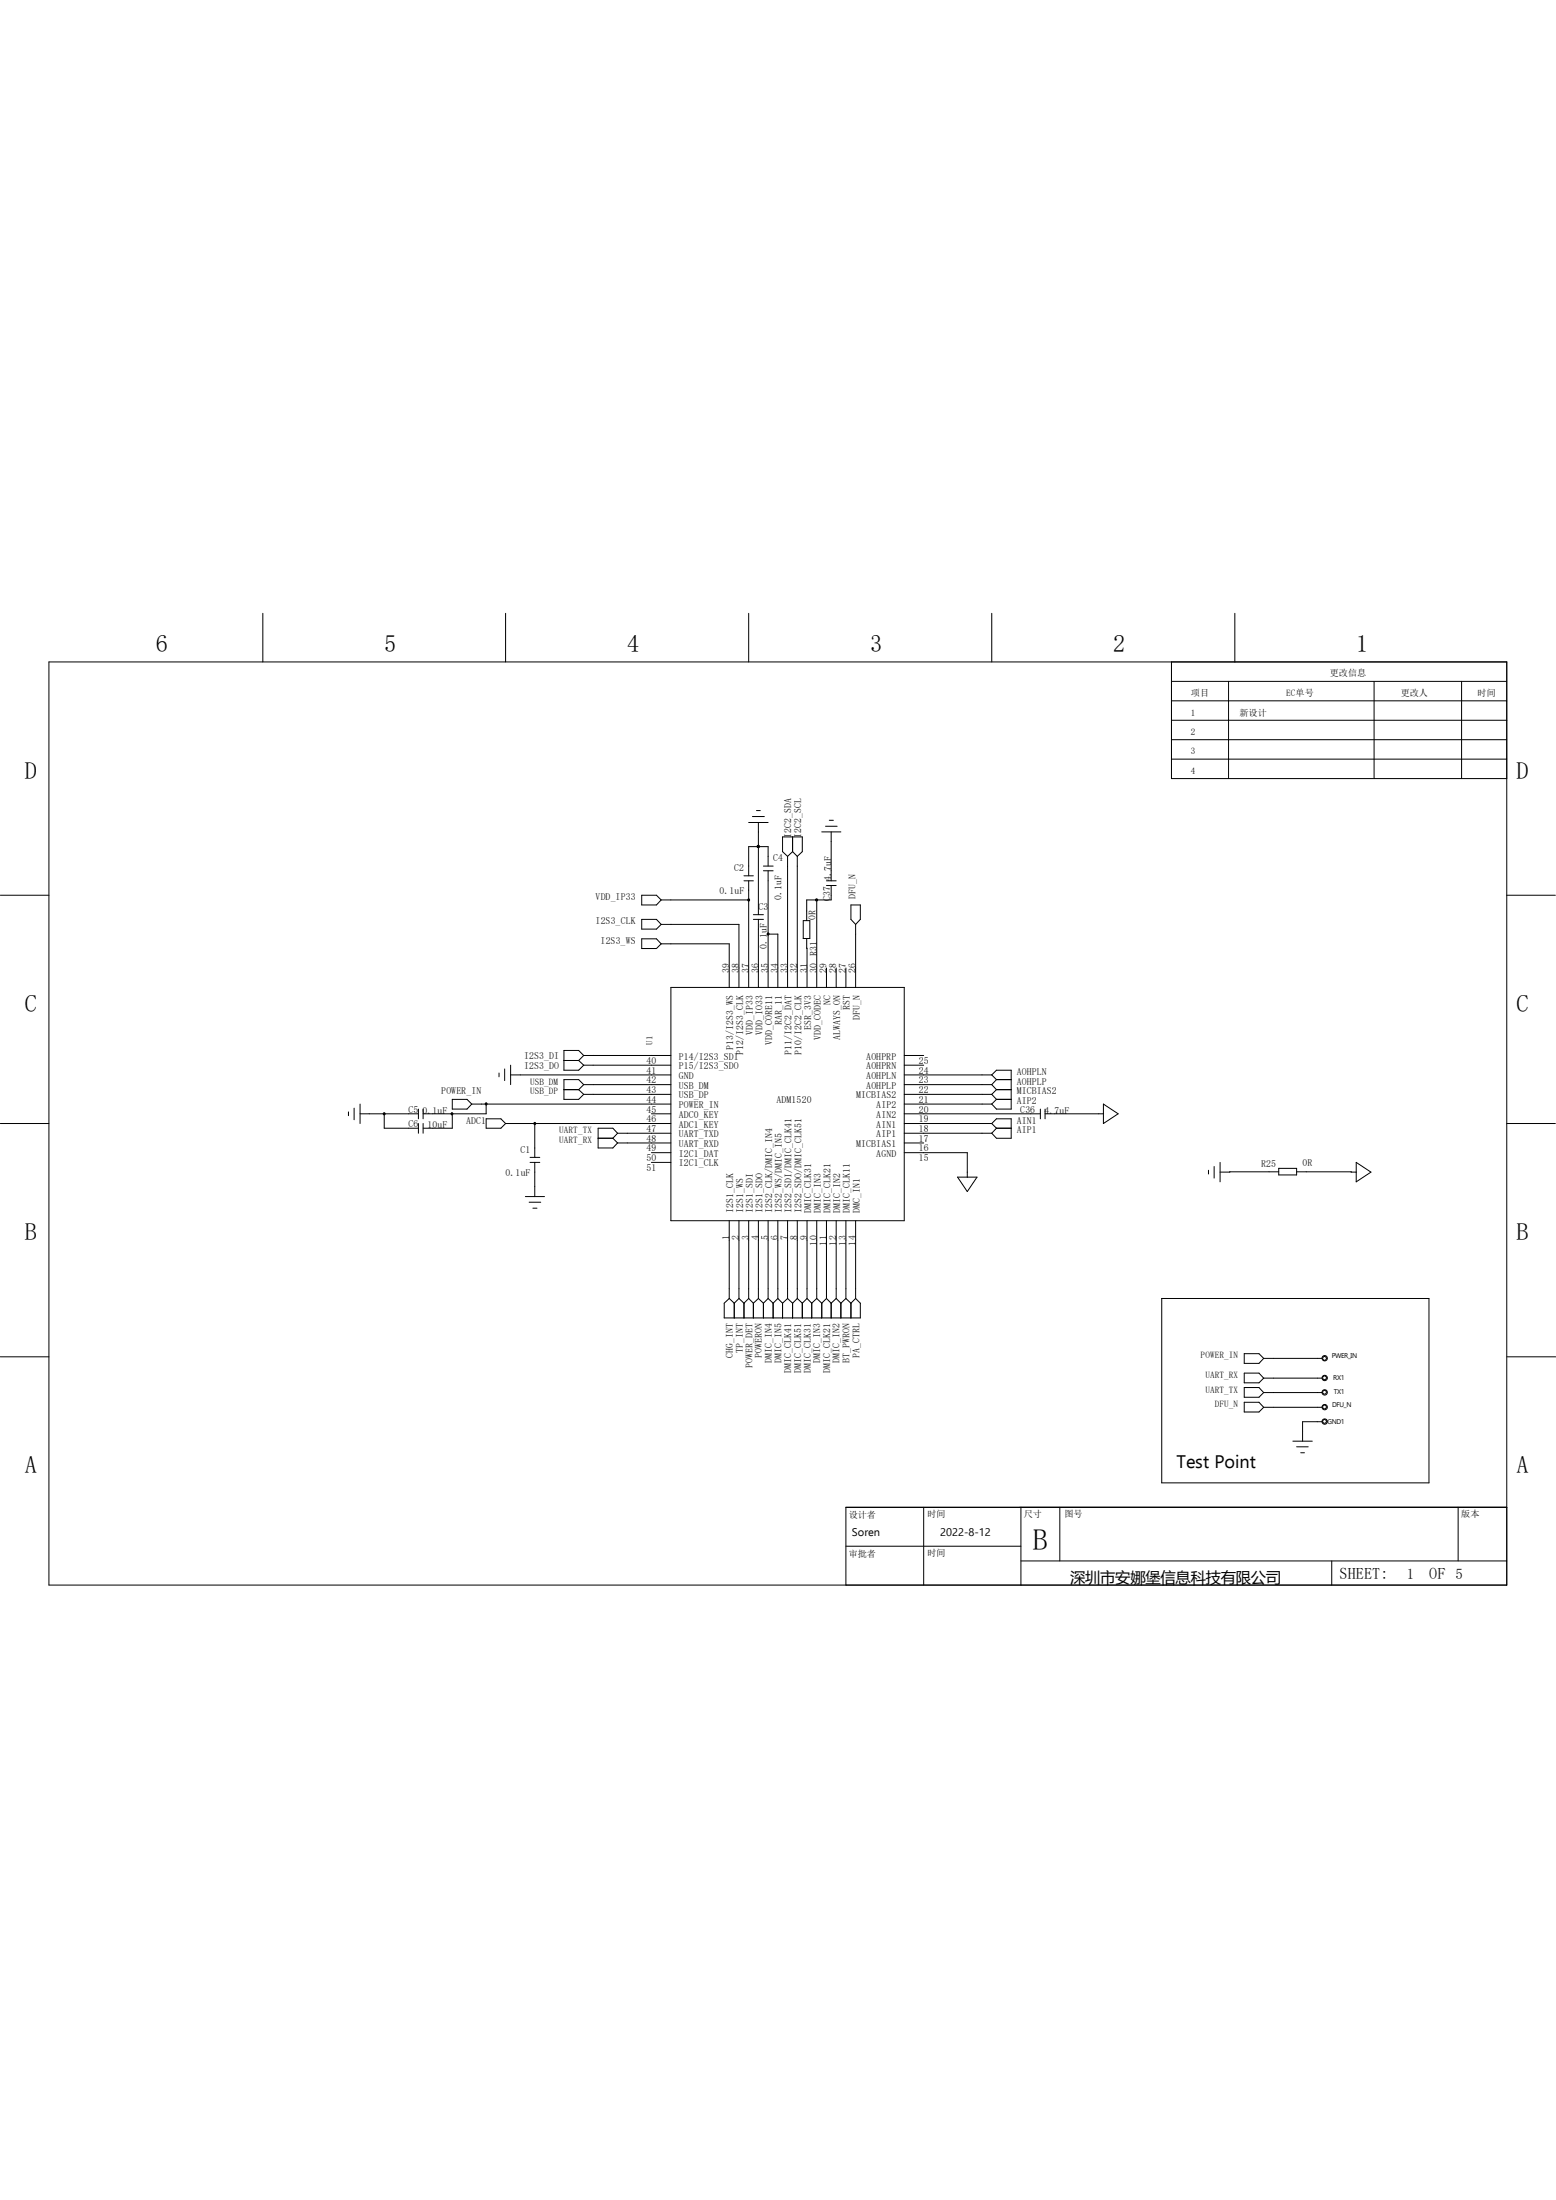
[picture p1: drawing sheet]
<svg xmlns="http://www.w3.org/2000/svg" width="210mm" height="297mm" viewBox="0 0 210 297" stroke-linecap="round" stroke-linejoin="round" font-family="sans-serif">
<g fill="none" stroke="#000" stroke-width=".13">
<path d="M6.6 89.4h196.8v124.6h-196.8zM35.5 82.8v6.6M68.2 82.8v6.6M101 82.8v6.6M133.9 82.8v6.6M158.1 89.4v15.7h45.3M158.1 99.9h45.3M158.1 94.6h45.3M158.1 92h45.3M158.1 97.2h45.3M165.8 92v13.1M166.7 82.8v6.6"/>
<path d="M185.5 92v13.1M197.3 92v13.1M100.4 118.9h1.3M100.4 118.2h1.3M101 118.9v14.4M101 111h2.7M101.6 110.2h1.6M102.1 109.4h.5M102.4 114.3h.1M102.4 111v12.5M103 117.6h1.4M103 116.9h1.4"/>
<path d="M103.7 116.9v-2.6h-2.7v3.9M103.7 117.6v15.7M106.3 115.6v17.7M106.3 115.6l-.7-.6v-2h2.7v2l-.7 .6M107 113v2M107 115l.6 .6M107 115l-.7 .6M107.6 115.6v17.7M110.9 112.3h2.6M111.4 111.5h1.6M111.5 118.9h1.4M111.5 119.5h1.4"/>
<path d="M111.9 110.7h.6M112.2 119.5v2h-3.3v2.8M112.2 112.3v6.6M158.1 102.5h45.3M0 120.9h6.6M86.6 120.9h2l.6 .6-.6 .7h-2zM86.6 124.1h2l.6 .7-.6 .6h-2zM86.6 126.7h2l.6 .7-.6 .7h-2zM89.2 124.8h10.5v8.5M89.2 127.4h9.2v5.9M89.2 121.5h11.8M90.6 133.3h31.4v31.5h-31.4z"/>
<path d="M101.7 124.1h1.3M101.7 123.5h1.3M102.4 124.1v9.2M103.7 126.1h1.3v7.2M108.4 124.3h.9v2.4h-.9zM108.9 126.7v6.6M110.2 121.5v11.8M111.5 130.7v2.6M112.9 130.7v2.6M114.2 130.7v2.6M114.9 122.2h1.2v1.9l-.6 .7-.6-.7zM115.5 124.8v8.5"/>
<path d="M203.4 120.9h6.5M0 151.7h6.6M47 150.1v.5M47.8 149.6v1.6M48.6 150.4h7.9M48.6 149.1v2.6M51.9 150.4v1.9h4.6M56.5 149.7v1.3M56.5 151.7v1.3M57.1 149.7v1.3M57.1 151.7v1.3M61 150.4v1.9h-3.9"/>
<path d="M61 148.4h2l.7 .7-.7 .6h-2zM63.7 149.1h26.9M65.6 149.1v1.3h-8.5M65.6 151h2l.6 .7-.6 .6h-2zM67.4 144.9v.5M68.1 144.3v1.6M68.2 151.7h22.4M68.9 145.1h21.7M68.9 143.8v2.6M71.5 156.9h1.4M71.5 156.3h1.4M72.2 151.7v4.6"/>
<path d="M72.2 156.9v4.6M76.1 147.1h2M76.1 143.2h2M78.1 143.2l.7 .6M78.1 147.1l.7 .6M78.8 147.7h11.8M78.8 146.4h11.8M78.8 143.8h11.8M78.8 142.5h11.8M78.8 146.4l-.7-.6h-2v2.6h2l.7-.7M78.8 142.5l-.7-.7h-2v2.7h2l.7-.7M78.8 142.5l-.7 .7"/>
<path d="M78.8 146.4l-.7 .7M80.7 153.7h2M82.7 153.7l.7 .6M83.4 154.3h7.2M83.4 153h7.2M83.4 153l-.7-.7h-2v2.7h2l.7-.7M83.4 153l-.7 .7M87.9 156.9h2.7M87.9 155.6h2.7M87.9 150.4h2.7M122 151.7h11.9M122 155.6h8.6v3.3"/>
<path d="M122 154.3h2.7M122 153h11.9M122 150.4h18.4M122 149.1h11.9M122 147.7h11.9M122 146.4h11.9M122 145.1h11.9M122 143.8h2.7M122 142.5h2.7M129.2 158.9h2.7l-1.3 2zM133.9 146.4l.6 .7M133.9 145.1l.6-.6h2v5.2h-2l-.6-.6"/>
<path d="M133.9 151.7l.6-.7h2v2.7h-2l-.6-.7M133.9 145.1l.6 .7M133.9 151.7l.6 .6M133.9 147.7l.6 .7M134.5 152.3h2M134.5 147.1h2M134.5 145.8h2M134.5 145.8l-.6 .6M134.5 148.4h2M134.5 148.4l-.6 .7M134.5 147.1l-.6 .6M134.5 152.3l-.6 .7"/>
<path d="M140.4 149.7v1.3M141.1 150.4h7.8M141.1 149.7v1.3M148.9 149.1l2 1.3-2 1.3zM163.1 158v.5M163.9 157.5v1.5M164.7 156.9v2.7M172.6 157.7h2.4v.9h-2.4zM172.6 158.2h-7.9M175 158.2h8M183 156.9l2 1.3-2 1.4zM203.4 151.7h6.5"/>
<path d="M70.9 161.5h2.6M71.4 162.3h1.6M71.9 163.1h.6M98.4 164.8v10.5M98.4 175.3l-.7 .6v2h18.4v-2l-.6-.6M98.4 175.3l.7 .6M99.1 175.9v2M99.7 164.8v10.5M99.7 175.3l.7 .6M99.7 175.3l-.6 .6M100.4 175.9v2M101 164.8v10.5"/>
<path d="M101 175.3l.7 .6M101 175.3l-.6 .6M101.7 175.9v2M102.4 164.8v10.5M102.4 175.3l.6 .6M102.4 175.3l-.7 .6M103 175.9v2M103.7 164.8v10.5M103.7 175.3l-.7 .6M103.7 175.3l.7 .6M104.4 175.9v2M105 164.8v10.5"/>
<path d="M105 175.3l.6 .6M105 175.3l-.6 .6M105.6 175.9v2M106.3 164.8v10.5M106.3 175.3l.7 .6M106.3 175.3l-.7 .6M107 175.9v2M107.6 164.8v10.5M107.6 175.3l.7 .6M107.6 175.3l-.6 .6M108.3 175.9v2M108.9 164.8v10.5"/>
<path d="M108.9 175.3l.7 .6M108.9 175.3l-.6 .6M109.6 175.9v2M110.2 164.8v10.5M110.2 175.3l.7 .6M110.2 175.3l-.6 .6M110.9 175.9v2M111.5 164.8v10.5M111.5 175.3l.7 .6M111.5 175.3l-.6 .6M112.2 175.9v2M112.9 164.8v10.5"/>
<path d="M112.9 175.3l.6 .6M112.9 175.3l-.7 .6M113.5 175.9v2M114.2 164.8v10.5M114.2 175.3l.7 .6M114.2 175.3l-.7 .6M114.9 175.9v2M115.5 164.8v10.5M115.5 175.3l-.6 .6M156.8 175.3h36.1v24.9h-36.1zM0 183.2h6.6M167.9 182.8h2l.7 .6-.7 .7h-2z"/>
<path d="M167.9 185.4h2l.7 .7-.7 .6h-2zM167.9 187.3h2l.7 .7-.7 .6h-2zM167.9 189.3h2l.7 .7-.7 .6h-2zM170.6 183.4h7.8M170.6 186.1h7.8M170.6 188h7.8M170.6 190h7.8M174.5 194.6h2.6M175 195.3h1.6M175.6 196.1h.5M178.4 191.9h-2.6v2.7M203.4 183.2h6.6"/>
<path d="M114.2 208.7h23.6M124.7 203.5v10.5M137.8 203.5v10.5M137.8 210.7h65.6M143 203.5v7.2M179.7 210.7v3.3M196.8 203.5v7.2M203.4 203.5h-89.2v10.5"/>
<circle cx="178.8" cy="189.9" r=".25"/>
<circle cx="178.8" cy="186" r=".25"/>
<circle cx="178.8" cy="188" r=".25"/>
<circle cx="178.8" cy="191.9" r=".25"/>
<circle cx="178.8" cy="183.4" r=".25"/>
<circle cx="178.8" cy="190" r=".36"/>
<circle cx="178.8" cy="191.9" r=".36"/>
<circle cx="178.8" cy="186" r=".36"/>
<circle cx="178.8" cy="183.4" r=".36"/>
<circle cx="178.8" cy="188" r=".36"/>
</g>
<g fill="#000" stroke="#000" stroke-width=".13">
<circle cx="102.3" cy="114.3" r=".15"/>
<circle cx="101" cy="121.5" r=".14"/>
<circle cx="103.7" cy="126.1" r=".14"/>
<circle cx="110.2" cy="121.5" r=".15"/>
<circle cx="51.8" cy="150.4" r=".14"/>
<circle cx="61" cy="150.4" r=".14"/>
<circle cx="65.6" cy="149" r=".14"/>
<circle cx="72.2" cy="151.7" r=".14"/>
</g>
<text font-size="4" x="139.4" y="209.3">B</text>
<g font-size="3.3">
<text x="21" y="88.1">6</text>
<text x="51.9" y="88.1">5</text>
<text x="84.7" y="88.1">4</text>
<text x="117.4" y="88.1">3</text>
<text x="150.2" y="88.1">2</text>
<text x="183" y="88.1">1</text>
<text x="3.3" y="105.1">D</text>
<text x="204.7" y="105.1">D</text>
<text x="3.3" y="136.6">C</text>
<text x="204.7" y="136.6">C</text>
<text x="3.3" y="167.4">B</text>
<text x="204.7" y="167.4">B</text>
<text x="3.3" y="198.9">A</text>
<text x="204.7" y="198.9">A</text>
</g>
<text font-size="2.5" x="158.8" y="198.2">Test Point</text>
<g font-size="2.2">
<text x="180.8" y="213.2">SHEET:</text>
<text x="192.9" y="213.2">OF 5</text>
</g>
<text font-size="2.1" x="144.4" y="213.7">深圳市安娜堡信息科技有限公司</text>
<text font-size="2" x="189.9" y="213.1">1</text>
<g font-size="1.5">
<text x="115" y="207.3">Soren</text>
<text x="126.9" y="207.4">2022-8-12</text>
</g>
<g font-size="1.3">
<text x="106.8" y="113.2" transform="rotate(-90 106.8 113.2)">I2C2_SDA</text>
<text x="108.1" y="113.2" transform="rotate(-90 108.1 113.2)">I2C2_SCL</text>
<text x="99.1" y="117.6">C2</text>
<text x="104.4" y="116.2">C4</text>
<text x="112.2" y="119" transform="rotate(-90 112.2 119)">4.7uF</text>
<text x="80.4" y="124.8">I2S3_CLK</text>
<text x="80.4" y="121.5">VDD_IP33</text>
<text x="97.1" y="120.7">0.1uF</text>
<text x="102.4" y="122.9">C3</text>
<text x="105.5" y="121.5" transform="rotate(-90 105.5 121.5)">0.1uF</text>
<text x="110.1" y="124.2" transform="rotate(-90 110.1 124.2)">0R</text>
<text x="112.1" y="121.6" transform="rotate(-90 112.1 121.6)">C37</text>
<text x="115.5" y="121.4" transform="rotate(-90 115.5 121.4)">DFU_N</text>
<text x="81.1" y="127.4">I2S3_WS</text>
<text x="98.4" y="131.4" transform="rotate(-90 98.4 131.4)">39</text>
<text x="99.7" y="131.4" transform="rotate(-90 99.7 131.4)">38</text>
<text x="101" y="131.4" transform="rotate(-90 101 131.4)">37</text>
<text x="102.4" y="131.4" transform="rotate(-90 102.4 131.4)">36</text>
<text x="103.5" y="128.1" transform="rotate(-90 103.5 128.1)">0.1uF</text>
<text x="103.7" y="131.4" transform="rotate(-90 103.7 131.4)">35</text>
<text x="105" y="131.4" transform="rotate(-90 105 131.4)">34</text>
<text x="106.3" y="131.4" transform="rotate(-90 106.3 131.4)">33</text>
<text x="107.6" y="131.4" transform="rotate(-90 107.6 131.4)">32</text>
<text x="108.9" y="131.4" transform="rotate(-90 108.9 131.4)">31</text>
<text x="110.2" y="131.4" transform="rotate(-90 110.2 131.4)">30</text>
<text x="110.2" y="129.1" transform="rotate(-90 110.2 129.1)">R31</text>
<text x="111.5" y="131.4" transform="rotate(-90 111.5 131.4)">29</text>
<text x="112.9" y="131.4" transform="rotate(-90 112.9 131.4)">28</text>
<text x="114.2" y="131.4" transform="rotate(-90 114.2 131.4)">27</text>
<text x="115.5" y="131.4" transform="rotate(-90 115.5 131.4)">26</text>
<text x="112.1" y="135.7" transform="rotate(-90 112.1 135.7)">NC</text>
<text x="114.7" y="136.4" transform="rotate(-90 114.7 136.4)">RST</text>
<text x="116" y="137.8" transform="rotate(-90 116 137.8)">DFU_N</text>
<text x="70.7" y="143">I2S3_DI</text>
<text x="87.2" y="143.6">40</text>
<text x="91.6" y="143">P14/I2S3_SDI</text>
<text x="99" y="141.8" transform="rotate(-90 99 141.8)">P13/I2S3_WS</text>
<text x="100.3" y="142.5" transform="rotate(-90 100.3 142.5)">P12/I2S3_CLK</text>
<text x="101.6" y="139.8" transform="rotate(-90 101.6 139.8)">VDD_IP33</text>
<text x="102.9" y="139.8" transform="rotate(-90 102.9 139.8)">VDD_IO33</text>
<text x="104.2" y="141.1" transform="rotate(-90 104.2 141.1)">VDD_CORE11</text>
<text x="105.5" y="138.4" transform="rotate(-90 105.5 138.4)">RAR_11</text>
<text x="106.8" y="142.5" transform="rotate(-90 106.8 142.5)">P11/I2C2_DAT</text>
<text x="108.2" y="142.5" transform="rotate(-90 108.2 142.5)">P10/I2C2_CLK</text>
<text x="109.5" y="139.1" transform="rotate(-90 109.5 139.1)">ESR_3V3</text>
<text x="110.8" y="140.5" transform="rotate(-90 110.8 140.5)">VDD_CODEC</text>
<text x="113.4" y="140.5" transform="rotate(-90 113.4 140.5)">ALWAYS_ON</text>
<text x="116.9" y="143">AOHPRP</text>
<text x="124" y="143.6">25</text>
<text x="59.6" y="147.7">POWER_IN</text>
<text x="70.7" y="144.3">I2S3_DO</text>
<text x="87.2" y="144.9">41</text>
<text x="87.2" y="146.3">42</text>
<text x="87.2" y="147.6">43</text>
<text x="87.2" y="148.9">44</text>
<text x="91.6" y="144.4">P15/I2S3_SDO</text>
<text x="91.6" y="145.7">GND</text>
<text x="91.6" y="147">USB_DM</text>
<text x="91.6" y="148.3">USB_DP</text>
<text x="91.6" y="149.6">POWER_IN</text>
<text x="104.8" y="148.9">ADM1520</text>
<text x="115.6" y="148.3">MICBIAS2</text>
<text x="116.9" y="147">AOHPLP</text>
<text x="116.9" y="145.7">AOHPLN</text>
<text x="116.9" y="144.4">AOHPRN</text>
<text x="118.3" y="149.6">AIP2</text>
<text x="124" y="148.9">21</text>
<text x="124" y="147.6">22</text>
<text x="124" y="146.3">23</text>
<text x="124" y="144.9">24</text>
<text x="137.2" y="146.4">AOHPLP</text>
<text x="137.2" y="145.1">AOHPLN</text>
<text x="137.2" y="149.1">AIP2</text>
<text x="137.2" y="147.7">MICBIAS2</text>
<text x="55.1" y="150.2">C5</text>
<text x="55.1" y="152.2">C6</text>
<text x="57" y="150.4">0.1uF</text>
<text x="57.7" y="152.3">10uF</text>
<text x="62.9" y="151.7">ADC1</text>
<text x="70.2" y="155.6">C1</text>
<text x="87.2" y="150.2">45</text>
<text x="87.2" y="151.5">46</text>
<text x="87.2" y="152.8">47</text>
<text x="87.2" y="154.1">48</text>
<text x="87.2" y="155.4">49</text>
<text x="91.6" y="150.9">ADC0_KEY</text>
<text x="91.6" y="152.2">ADC1_KEY</text>
<text x="91.6" y="153.5">UART_TXD</text>
<text x="91.6" y="154.9">UART_RXD</text>
<text x="115.6" y="154.9">MICBIAS1</text>
<text x="118.3" y="153.5">AIP1</text>
<text x="118.3" y="152.2">AIN1</text>
<text x="118.3" y="150.9">AIN2</text>
<text x="124" y="155.4">16</text>
<text x="124" y="154.1">17</text>
<text x="124" y="152.8">18</text>
<text x="124" y="151.5">19</text>
<text x="124" y="150.2">20</text>
<text x="137.2" y="151.7">AIN1</text>
<text x="137.2" y="153">AIP1</text>
<text x="137.7" y="150.2">C36</text>
<text x="141" y="150.4">4.7uF</text>
<text x="68.2" y="158.8">0.1uF</text>
<text x="87.2" y="156.8">50</text>
<text x="87.2" y="158.1">51</text>
<text x="91.6" y="156.2">I2C1_DAT</text>
<text x="91.6" y="157.5">I2C1_CLK</text>
<text x="118.3" y="156.2">AGND</text>
<text x="124" y="156.8">15</text>
<text x="170.2" y="157.6">R25</text>
<text x="175.8" y="157.4">0R</text>
<text x="98.4" y="167.5" transform="rotate(-90 98.4 167.5)">1</text>
<text x="99" y="163.7" transform="rotate(-90 99 163.7)">I2S1_CLK</text>
<text x="99.7" y="167.5" transform="rotate(-90 99.7 167.5)">2</text>
<text x="100.3" y="163.7" transform="rotate(-90 100.3 163.7)">I2S1_WS</text>
<text x="101" y="167.5" transform="rotate(-90 101 167.5)">3</text>
<text x="101.6" y="163.7" transform="rotate(-90 101.6 163.7)">I2S1_SDI</text>
<text x="102.4" y="167.5" transform="rotate(-90 102.4 167.5)">4</text>
<text x="102.9" y="163.7" transform="rotate(-90 102.9 163.7)">I2S1_SDO</text>
<text x="103.7" y="167.5" transform="rotate(-90 103.7 167.5)">5</text>
<text x="104.2" y="163.7" transform="rotate(-90 104.2 163.7)">I2S2_CLK/DMIC_IN4</text>
<text x="105" y="167.5" transform="rotate(-90 105 167.5)">6</text>
<text x="105.5" y="163.7" transform="rotate(-90 105.5 163.7)">I2S2_WS/DMIC_IN5</text>
<text x="106.3" y="167.5" transform="rotate(-90 106.3 167.5)">7</text>
<text x="106.8" y="163.7" transform="rotate(-90 106.8 163.7)">I2S2_SDI/DMIC_CLK41</text>
<text x="107.6" y="167.5" transform="rotate(-90 107.6 167.5)">8</text>
<text x="108.2" y="163.7" transform="rotate(-90 108.2 163.7)">I2S2_SDO/DMIC_CLK51</text>
<text x="108.9" y="167.5" transform="rotate(-90 108.9 167.5)">9</text>
<text x="109.5" y="163.7" transform="rotate(-90 109.5 163.7)">DMIC_CLK31</text>
<text x="110.8" y="163.7" transform="rotate(-90 110.8 163.7)">DMIC_IN3</text>
<text x="112.1" y="163.7" transform="rotate(-90 112.1 163.7)">DMIC_CLK21</text>
<text x="113.4" y="163.7" transform="rotate(-90 113.4 163.7)">DMIC_IN2</text>
<text x="114.7" y="163.7" transform="rotate(-90 114.7 163.7)">DMIC_CLK11</text>
<text x="116" y="163.7" transform="rotate(-90 116 163.7)">DMC_IN1</text>
<text x="110.2" y="168.1" transform="rotate(-90 110.2 168.1)">10</text>
<text x="111.5" y="168.1" transform="rotate(-90 111.5 168.1)">11</text>
<text x="112.9" y="168.1" transform="rotate(-90 112.9 168.1)">12</text>
<text x="114.2" y="168.1" transform="rotate(-90 114.2 168.1)">13</text>
<text x="115.5" y="168.1" transform="rotate(-90 115.5 168.1)">14</text>
<text x="98.9" y="183.3" transform="rotate(-90 98.9 183.3)">CHG_INT</text>
<text x="100.2" y="182.6" transform="rotate(-90 100.2 182.6)">TP_INT</text>
<text x="101.6" y="184.7" transform="rotate(-90 101.6 184.7)">POWER_DET</text>
<text x="102.8" y="183.3" transform="rotate(-90 102.8 183.3)">POWERON</text>
<text x="104.2" y="184" transform="rotate(-90 104.2 184)">DMIC_IN4</text>
<text x="105.5" y="184" transform="rotate(-90 105.5 184)">DMIC_IN5</text>
<text x="106.8" y="185.3" transform="rotate(-90 106.8 185.3)">DMIC_CLK41</text>
<text x="108.1" y="185.3" transform="rotate(-90 108.1 185.3)">DMIC_CLK51</text>
<text x="109.4" y="185.3" transform="rotate(-90 109.4 185.3)">DMIC_CLK31</text>
<text x="110.7" y="184" transform="rotate(-90 110.7 184)">DMIC_IN3</text>
<text x="112.1" y="185.3" transform="rotate(-90 112.1 185.3)">DMIC_CLK21</text>
<text x="113.3" y="184" transform="rotate(-90 113.3 184)">DMIC_IN2</text>
<text x="114.6" y="184" transform="rotate(-90 114.6 184)">BT_PWRON</text>
<text x="116" y="183.3" transform="rotate(-90 116 183.3)">PA_CTRL</text>
</g>
<g font-size="1.2">
<text x="160.7" y="93.9">项目</text>
<text x="173.6" y="93.9">EC单号</text>
<text x="179.5" y="91.2">更改信息</text>
<text x="189.1" y="93.9">更改人</text>
<text x="199.4" y="93.9">时间</text>
<text x="160.7" y="96.6">1</text>
<text x="160.7" y="99.2">2</text>
<text x="160.7" y="101.8">3</text>
<text x="167.3" y="96.6">新设计</text>
<text x="160.7" y="104.5">4</text>
<text x="88.1" y="141.1" transform="rotate(-90 88.1 141.1)">U1</text>
<text x="71.5" y="146.4">USB_DM</text>
<text x="71.5" y="147.7">USB_DP</text>
<text x="75.5" y="154.3">UART_RX</text>
<text x="75.5" y="153">UART_TX</text>
<text x="162.1" y="183.4">POWER_IN</text>
<text x="162.7" y="186.1">UART_RX</text>
<text x="162.7" y="188">UART_TX</text>
<text x="164" y="190">DFU_N</text>
<text x="114.6" y="204.9">设计者</text>
<text x="125.2" y="204.8">时间</text>
<text x="138.2" y="204.8">尺寸</text>
<text x="143.7" y="204.8">图号</text>
<text x="197.2" y="204.8">版本</text>
<text x="114.6" y="210.2">审批者</text>
<text x="125.2" y="210.1">时间</text>
</g>
<g font-size=".9">
<text x="179.7" y="183.4">PWER_IN</text>
<text x="179.8" y="189.9">DFU_N</text>
<text x="180" y="186.3">RX1</text>
<text x="180" y="188.3">TX1</text>
<text x="179.2" y="192.2">GND1</text>
</g>
</svg>
